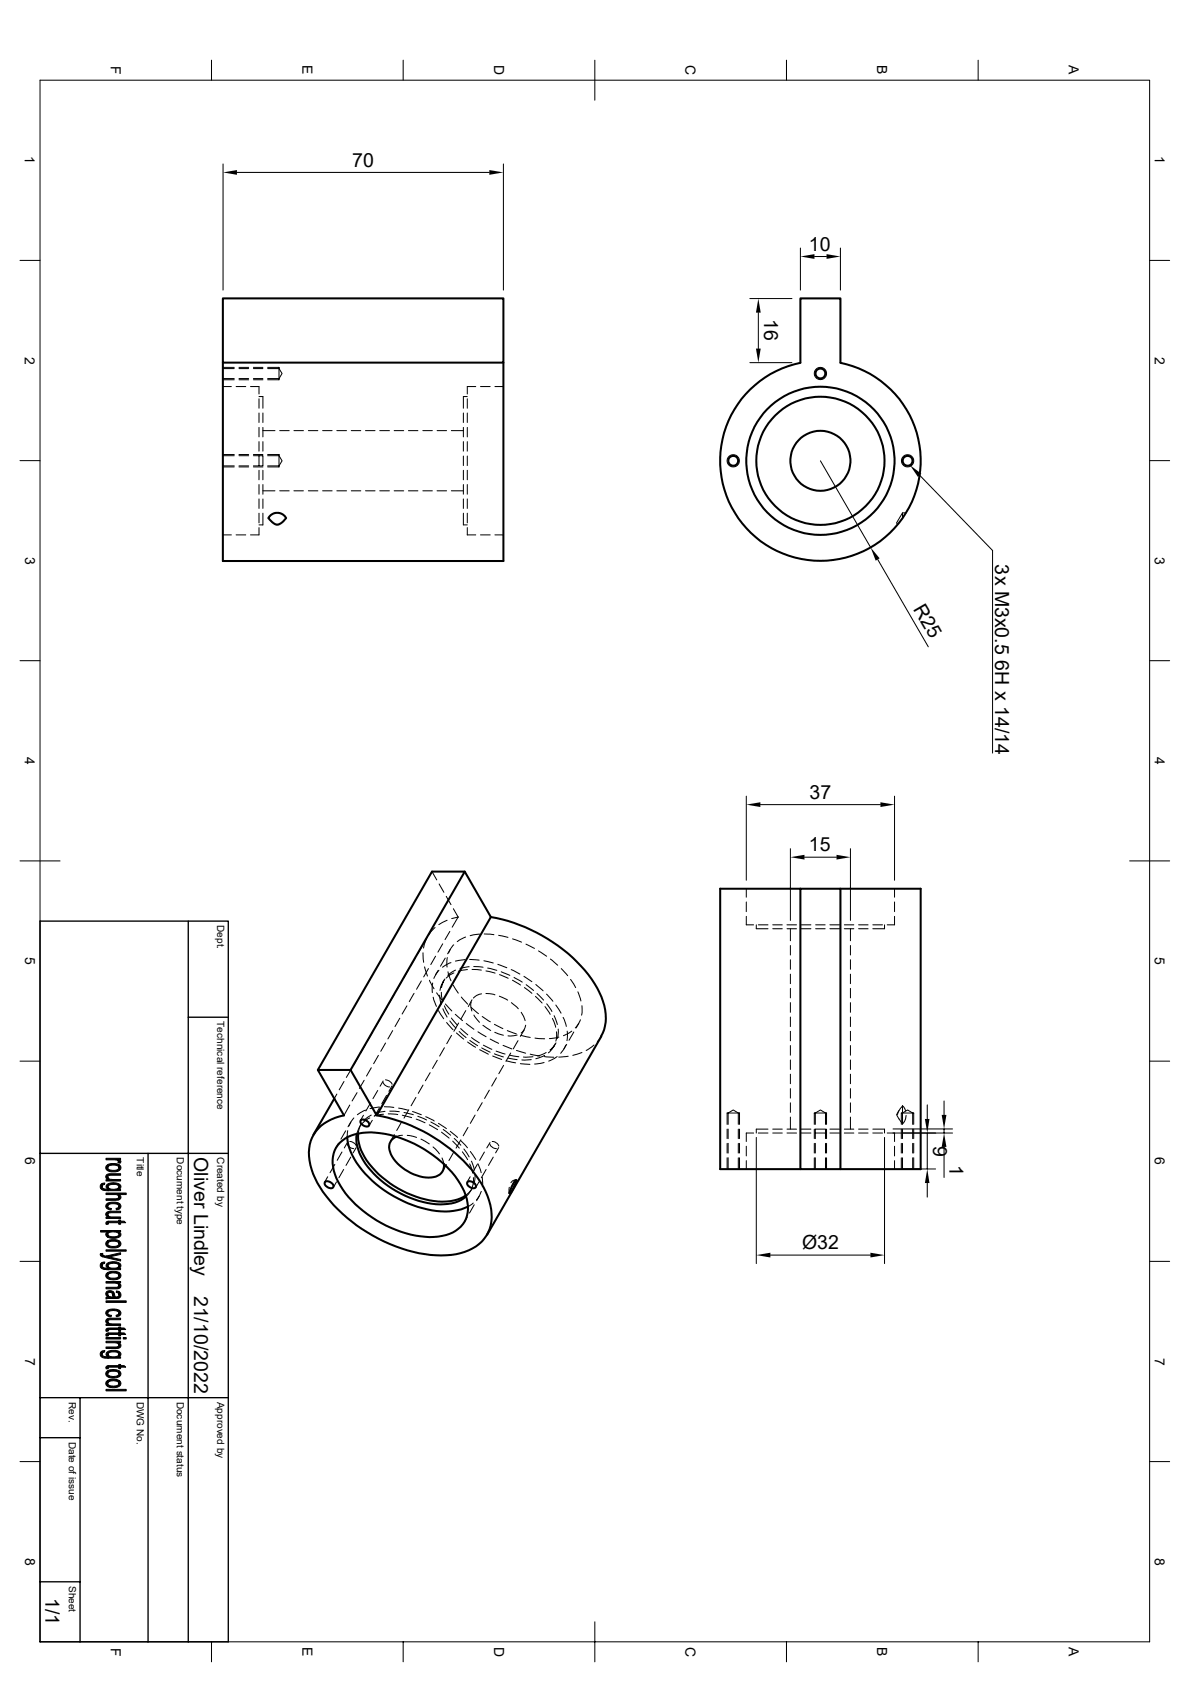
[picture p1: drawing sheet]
<svg xmlns="http://www.w3.org/2000/svg" width="297mm" height="420mm" viewBox="0 0 297 420" stroke-linecap="round" stroke-linejoin="round" font-family="sans-serif">
<g fill="none" stroke="#000" stroke-width=".51">
<path d="M55.6 74.5h70v16.1h-70zM55.6 90.6v49.5h70v-49.5M199.8 90.6a25 25 0 0 0-15.8 38.4 25 25 0 0 0 41.5 0 25 25 0 0 0-15.7-38.4M199.8 90.6v-16.1h10v16.1M67.4 128.8l1.4-.7h1l1.1 .6a.7 .7 0 0 1 .4 .6 .7 .7 0 0 1-.4 .7l-.8 .6-.8 .4-.7-.1-1-.9a.65 .65 0 0 1-.5-.9zM116 217.6l6.5 11.4-28.5 49.5-6.5-11.3M122.5 229a40.1 40.1 0 0 1 25.9 16.6 14.3 14.3 0 0 1 2.4 11.5l-.8 1.6M199.8 221.9v70h10v-70h-30.1v70h20.1M209.8 221.9h20v70h-20M150.1 258.8l-28.5 49.5M79.3 267.2h8.2l28.5-49.6h-8.2l-28.5 49.6 6.6 11.3a10.4 10.4 0 0 0-8.3 6.4 13.9 13.9 0 0 0 2.3 11.6 39.5 39.5 0 0 0 28.9 16.9 14.9 14.9 0 0 0 11.5-3.4 10.2 10.2 0 0 0 1.4-11.3 29.8 29.8 0 0 0-10.7-12.9 40.1 40.1 0 0 0-17-7.3M83.4 274.3l-5.2 9"/>
<path d="M90.1 279.7a1.49 1.49 0 0 1 2 1.3 1.38 1.38 0 0 1-2.1-1.2zM81.2 295.1a1.49 1.49 0 0 1 2 1.3 1.38 1.38 0 0 1-2.1-1.2zM84.8 285.3a11 11 0 0 1 8.9-2.5 29.2 29.2 0 0 1 21.2 12.8 9.6 9.6 0 0 1 1.1 9.5 8.8 8.8 0 0 1-7.7 3.8 28.7 28.7 0 0 1-23.3-12.8 9.6 9.6 0 0 1-1.1-9.5zM86.7 283.9a17.3 17.3 0 0 0 6.2 11 28.6 28.6 0 0 0 19.3 7.6l2.9-.5 1.7-.7M89.1 283.1a11.1 11.1 0 0 0 3.4 9.1 24.7 24.7 0 0 0 18.4 8.5l2.7-.4 1.5-.7 1.2-.9M89.4 283a12 12 0 0 0 4.2 9.3 24.7 24.7 0 0 0 17.8 7.7l2.7-.4 2.1-1.1M98.9 283.8a2.97 2.97 0 0 0-1.3 4.4 11.3 11.3 0 0 0 10.6 5.7 2.89 2.89 0 0 0 2.6-3.3M116.8 295.1a1.49 1.49 0 0 1 1.9 1.3 1.38 1.38 0 0 1-2.1-1.2zM128.6 294.9l.3-.2-1.1 2.5-.6 .8 .5-1.6zM128.7 294.7l.2 .1"/>
<circle cx="204.8" cy="93.3" r="1.23"/>
<circle cx="183" cy="115.1" r="1.23"/>
<circle cx="204.8" cy="115.1" r="7.5"/>
<circle cx="204.8" cy="115.1" r="18.5"/>
<circle cx="204.8" cy="115.1" r="16"/>
<circle cx="226.5" cy="115.1" r="1.23"/>
</g>
<g fill="none" stroke="#000" stroke-width=".25">
<path d="M52.8 15v5M100.6 15v5M148.5 15v10M196.3 15v5M244.1 15v5M10 20h276.9v390h-276.9zM55.7 40.9v31.5M59.1 43.1h63M125.6 40.9v31.5M5 65h5M187.2 74.5h10.5M189.3 78.1v8.9"/>
<path d="M199.8 61.9v10.5M203.3 64.1h3M209.8 61.9v10.5M286.9 65h5M55.6 96.5h2.1M55.6 91.7h2.9M55.6 94.8h2.9M55.6 92h2.9M55.6 94.5h2.9M58.9 96.5h2.4M59.6 91.7h2.5M59.6 94.8h2.5"/>
<path d="M59.6 92h2.5M59.6 94.5h2.5M62.5 96.5h2.1v1.9M63.2 91.7h2.4M63.2 94.8h2.4M63.2 92h2.4M63.2 94.5h2.4M64.6 99h1v2.9M64.6 99.6v2.3M66.8 91.7h2.8v3.1h-2.8M66.8 92h2.8l.8 1.3-.8 1.2h-2.8M116.6 99h-.9v2.9"/>
<path d="M116.6 99.6v2.3M118.7 96.5h-2.1v1.9M119.9 96.5h2.4M123.5 96.5h2.1M187.2 90.6h10.5M5 115h5M55.6 113.5h2.9M55.6 116.6h2.9M55.6 113.8h2.9M55.6 116.3h2.9M59.6 113.5h2.5M59.6 116.6h2.5"/>
<path d="M59.6 113.8h2.5M59.6 116.3h2.5M63.2 113.5h2.4M63.2 116.6h2.4M63.2 113.8h2.4M63.2 116.3h2.4M64.6 103.1v2.4M64.6 106.7v2.4M64.6 110.3v2.3M64.6 113.9v2.3M64.6 117.4v2.4M65.6 107.5h3"/>
<path d="M65.6 103.1v2.4M65.6 106.7v2.4M65.6 110.3v2.3M65.6 113.9v2.3M65.6 117.4v2.4M66.8 113.5h2.8v3.1h-2.8M66.8 113.8h2.8l.8 1.3-.8 1.2h-2.8M69.8 107.5h2.4M73.4 107.5h2.3M77 107.5h2.3M80.5 107.5h2.4M84.1 107.5h2.4"/>
<path d="M87.7 107.5h2.3M91.2 107.5h2.4M94.8 107.5h2.4M98.4 107.5h2.4M101.9 107.5h2.4M105.5 107.5h2.4M109.1 107.5h2.4M112.6 107.5h3.1M115.7 103.1v2.4M115.7 106.7v2.4M115.7 110.3v2.3M115.7 113.9v2.3"/>
<path d="M115.7 117.4v2.4M116.6 103.1v2.4M116.6 106.7v2.4M116.6 110.3v2.3M116.6 113.9v2.3M116.6 117.4v2.4M204.8 115.1l12.5 21.6M229.5 118.7l18.2 18.8v50.5M286.9 115h5M55.6 133.6h2.1M58.9 133.6h2.4M64.6 121v2.4"/>
<path d="M64.6 124.6v2.4M64.6 128.1v2.5M64.6 131.7v1.9h-2.1M65.6 122.6h3M65.6 121v2.4M65.6 124.6v2.4M65.6 128.1v3h-1M69.8 122.6h2.4M73.4 122.6h2.3M77 122.6h2.3M80.5 122.6h2.4M84.1 122.6h2.4"/>
<path d="M87.7 122.6h2.3M91.2 122.6h2.4M94.8 122.6h2.4M98.4 122.6h2.4M101.9 122.6h2.4M105.5 122.6h2.4M109.1 122.6h2.4M112.6 122.6h3.1M115.7 121v2.4M115.7 124.6v2.4M115.7 128.1v3h.9M116.6 121v2.4"/>
<path d="M116.6 124.6v2.4M116.6 128.1v2.5M116.6 131.7v1.9h2.1M119.9 133.6h2.4M123.5 133.6h2.1M219.1 139.7l12.6 21.8M225.3 128.1v1.3M226.1 128.1h-.8l-1.5 2.5 .2 .4M5 165h5M286.9 165h5M186.3 198.8v21M223.3 198.8v21"/>
<path d="M5 215h10M107.8 217.6l1.2 2.1M189.8 200.9h30M197.3 211.9v17.9M200.8 214h8M212.3 211.9v17.9M281.9 215h10M103.7 239.1l-1.2 2.1M105.5 236l-1.2 2.1M105.6 237.9l.1 2.4M106.4 234.4l-.7 2.3M106.7 233.8l-.6 1.2"/>
<path d="M108.6 231.6l-1.6 1.8M108.7 238.8l-1.2 2M109.6 220.7l1.2 2.1M110.5 235.7l-1.2 2M111.1 239.2l-1.2 2.1M111.4 223.8l1.2 2.1M111.6 229.8l-2.1 1.1M111.6 239.1v2.4M112.3 232.6l-1.2 2M112.4 237.1l-.7 1.1M113.2 226.9l1.1 2.1M113.2 235.9l-.7 .9-.5 1.2"/>
<path d="M114.3 229l-1.4 2.5M114.3 229l-1.6 .4M116 239.6l-2.3 .4M116.2 234l-2.1 1.1M117.2 239.6l2.4 .1M119.7 233.3l-2.4 .3M120.8 239.9l2.3 .6M120.9 233.2l2.4 .2M124.5 233.6l2.3 .5M127.9 234.4l2.3 .8M131.3 235.8l2.1 1M134.4 237.4l2 1.4"/>
<path d="M137.4 239.5l1.8 1.5M186.3 228.8v2.1h1.8M186.3 221.9v2.1M186.3 225.2v2.4M188.8 230.9v1h2.9M189.3 230.9h2.4M192.9 231.9h2.3M192.9 230.9h2.3M196.4 231.9h2.4M196.4 230.9h2.4M197.3 231.9v3M197.3 236.1v2.4"/>
<path d="M197.3 239.6v2.4M200 231.9h2.4M200 230.9h2.4M203.6 231.9h2.4M203.6 230.9h2.4M207.1 231.9h2.5M207.1 230.9h2.5M210.7 231.9h2.4M210.7 230.9h2.4M212.3 231.9v3M212.3 236.1v2.4M212.3 239.6v2.4"/>
<path d="M214.3 231.9h2.4M214.3 230.9h2.4M217.8 230.9h2.5M220.8 230.9v1h-3M223.3 228.8v2.1h-1.9M223.3 221.9v2.1M223.3 225.2v2.4M93 257.7l-1.2 2.1M94.8 254.6l-1.2 2M96.6 251.5l-1.2 2M98 257.3l-1.2 2.1M98.3 248.4l-1.1 2"/>
<path d="M99.8 254.3l-1.2 2M100.1 245.3l-1.2 2.1M101.6 251.2l-1.2 2M101.9 242.2l-1.2 2.1M103.3 248l-1.1 2.1M105.2 244.9l-1.2 2.1M106 241.4l.7 2.3M106.9 241.9l-1.2 2M107.2 244.8l1.1 2.1M108 245.4l-.1 2.5M108.1 249l.8 2.3M109 247.9l1.4 1.9"/>
<path d="M109.3 242.3l-.6 1.1M109.4 252.3l1.3 2.1M109.6 242.3l-1.3 2M109.7 248.5l.4 2.3M110.2 247.8l.3 2.3M110.5 251.9l1.1 2.1M110.6 245.2l-.6 1.3-.2 .8M110.9 244.7l-.5 .7M110.9 251.2l1.1 2M111 244.4l-.8 2.2M111.2 250.7l1.6 1.7M111.5 255.3l1.6 1.8"/>
<path d="M111.8 242.7l.8 2.2M112.3 254.9l1.5 1.8M112.6 240.4l-2.2 1.1M112.7 258.5l-1.2 2.1M112.7 254.2l1.5 1.8M113.1 246l1.3 2M113.3 243l-1 .5-.9 .7M113.6 253.3l1.8 1.5M113.7 242.2l-1.9 1.3M113.9 257.9l1.8 1.6M114.5 255.4l-1.2 2.1M114.6 257.6l1.7 1.5"/>
<path d="M115 256.8l1.8 1.6M115.1 249l1.6 1.7M116.2 252.3l-1.1 2.1M116.4 255.6l1.9 1.4M116.7 242.1l-2.3 .4M117.1 241.4l-2.3 .4M117.3 259.8l1.9 1.3M117.6 251.5l1.8 1.6M117.6 250.2l-.1 1.2 .3 1M117.7 259.1l1.9 1.3M117.8 242.1l2.3 .1M117.8 249.6l-.9 1.7"/>
<path d="M118.2 241.3l2.4 .2M118.3 253.4l1.4 1.9M119.3 257.6l2 1.3M120.2 248.2a3.1 3.1 0 0 0-2 1M120.4 253.8l2 1.3M120.5 256l2 1.3M121.3 248.1l2.2 .3M121.3 242.4l2.3 .6M121.7 241.7l2.3 .6M122.3 259.5l2.2 1M123.4 255.8l2.1 1M123.5 257.8l2.1 .7"/>
<path d="M124.2 240.8l2.3 .8M124.6 248.8l2.1 .9M124.7 243.4l2.1 .9M125.1 242.7l2.2 .8M126.6 257.3l2.3 .8M127.6 242.1l2.2 1.1M127.6 250.4l1.8 1.5M127.9 244.8l2 1.2M128.3 244.1l2 1.1M129.1 258.4l-2.3 .3M129.3 259.8l-1.2 2.1M130 258.5l2.3 .5"/>
<path d="M130.1 252.8l1 2M130.8 243.8l2 1.3M130.9 257.1l-1 1.7M130.9 246.6l1.9 1.4M131.2 256a2.89 2.89 0 0 1-1.1 1.9M131.3 245.9l1.9 1.4M133.5 259.2l2.4 .2M133.6 248.8l1.7 1.6M133.7 245.8l1.9 1.6M134 248.1l1.7 1.6M136 251.3l1.3 2M136.4 248.2l1.6 1.8"/>
<path d="M136.4 250.7l1.4 1.9M137.9 254.3l.8 2.2M138.3 253.6l.8 2.2M138.7 251l1.3 2M138.9 257.6v1.8l-.2 .6M139.3 257l-.2 2.3M139.5 259l-2.4 .3M140.1 241.9l1.6 1.7M140.5 254l.9 2.3M141.6 257.5l-.1 2.3M142.4 244.6l1.3 2M142.7 257.5l-2.1 1.1"/>
<path d="M143.2 257.7l-1.2 2.1M144.2 247.7l.8 2.2M144.4 255.5l-.6 1.2M144.9 254.6l-.6 1.2-.7 .9M145.2 251.1v2.4M150.1 258.8l-1 1.3M197.3 243.2v2.4M197.3 246.8v2.4M197.3 250.4v2.4M197.3 254v2.3M197.3 257.5v2.4M212.3 243.2v2.4"/>
<path d="M212.3 246.8v2.4M212.3 250.4v2.4M212.3 254v2.3M212.3 257.5v2.4M5 265h5M84.1 273.2l-.7 1.1M85.9 270l-1.2 2.1M87.3 275.9l-1.4 2.6M87.7 267l-1.3 2M88.3 279.1l-1.2 2.1M89.1 272.8l-1.2 2.1M89.5 263.9l-1.2 2"/>
<path d="M90.7 278.5l-.7 1.3M90.9 269.7l-1.2 2.1M91.2 260.8l-1.2 2M91.3 277.2l-2.1 1.1M92.3 279.1l-1.9 1.4M92.5 275.4l-1.2 2M92.7 266.6l-1.2 2.1M92.7 278.4l-1 .6-.9 .9M92.9 279.7l-.8 1.4M94.3 272.3l-1.2 2M94.4 263.5l-1.1 2.1M94.7 276.6l-1.2 2.1"/>
<path d="M94.7 276.4l-2.3 .4M95.6 270.3a1.83 1.83 0 0 0 1.6 1.1M95.6 269.9l-.7 1.3M95.7 278.2l-2.3 .5M95.9 276.4l2.4 .1M96.1 277.5l-2.3 .5M96.2 260.4l-1.2 2.1M96.2 269.6a1.88 1.88 0 0 1 1.7 1.2M96.5 273.5l-1.2 2.1M96.9 278.1l2.4 .2M97.3 277.5l2.4 .1M97.8 271.1l-.7 1.4"/>
<path d="M99.5 276.7l2.3 .5M100.4 278.5l2.3 .6M100.8 277.8l2.4 .5M102 277.1l-1.2 2.1M103 277.5l2.2 .8M103.8 274l-1.2 2.1M103.9 279.4l2.2 .9M104.3 278.7l2.2 1M105.6 270.9l-1.2 2.1M106.3 278.8l2.1 1.1M107.4 267.8l-1.2 2.1M109.1 264.8l-1.1 2"/>
<path d="M110.9 261.6l-1.2 2.1M116.7 260.2l2 1.3M118.6 278.4l-1.2 2.1M119.7 262.1l2.2 1.1M120.2 261.7l2.1 1M120.4 275.3l-1.2 2.1M120.6 261l2.2 1M122.1 272.2l-1.2 2.1M123 263.7l2.2 .8M123.4 263.1l2.2 .8M123.8 262.5l2.3 .7M123.9 269.1l-1.2 2.1"/>
<path d="M125.6 261l2.2 .9M125.7 266l-1.2 2.1M126.4 264.9l2.3 .5M126.8 264.2l2.3 .4M127.2 263.5l2.3 .4M127.5 262.9l-1.2 2.1M128.9 262.3l2.3 .7M129.9 265.6l2.3 .2M132.3 263.2l2.4 .5M132.6 264.6l-2.3 .1M133 263.9h-2.4M135.8 265.3l-2.4 .4"/>
<path d="M135.8 263.8l2.4 .2M135.9 263.5l-2.2 .9M136.3 262.8l-2.1 .9M138.3 261.1l-.5 .9-.9 .9M138.6 260.6l-.4 .8M138.8 260.4l-1.5 1.8M139.1 263.8l-2.2 1.2M141.2 261l-1.2 2M141.4 260.8l-.6 1.1M141.8 263.7l-2.4 .2M145.2 262.8l-2.2 .7M148.3 260.9l-2 1.4"/>
<path d="M197.3 261.1v2.4M197.3 264.7v2.3M197.3 268.2v2.4M197.3 271.8v2.4M197.3 275.4v2.3M197.3 278.9v3M212.3 261.1v2.4M212.3 264.7v2.3M212.3 268.2v2.4M212.3 271.8v2.4M212.3 275.4v2.3M212.3 278.9v3"/>
<path d="M224.4 277.3l-.6 1 1.5 2.3M225.3 276.1l.4 .5 .3 .7M225.3 278.9v1.7M225.3 277.7v-1.6l-1 1.3-.3 .9M226.1 278.5l-.3 1.3-.5 .8M231.4 275.9v3.5M235.6 274.9v3.5M286.9 265h5M81.8 293.8l-.8 1.4M83.6 290.7l-1.2 2.1M84 295.1l-.8 1.4M84.5 285.5l-.6 1.1"/>
<path d="M85.3 287.7l-1.1 2M85.8 292l-1.2 2.1M86.3 282.4l-1.2 2M86.7 285.3l-.8 1.3M86.7 285.7a1.8 1.8 0 0 0 1.6 1.1M86.8 282.3l-.1 1.7M87.3 285a1.88 1.88 0 0 1 1.6 1.2M87.5 280.2l-.6 1.1M87.5 288.9l-1.1 2.1M88.9 286.6l-.8 1.3M89.7 281.5l-.6 1.6M90.1 280.8l-.7 2.2"/>
<path d="M90.1 280.8l-.4 .7M98.4 283.3l-.9 1.7M100.2 280.2l-1.2 2.1M100.5 283.5l-1.6 .3M101.6 283.5l2.4 .5M105.1 284.4l2 1.2M107.1 280.9l2.1 1.2M107.5 280.2l2.1 1.1M108.1 286.4l1.6 1.7M109.4 280.5l2 1.3M110.2 282.7l1.9 1.5M110.3 289.1l.5 1.5"/>
<path d="M110.6 282l1.9 1.5M111.4 290.8l-.9 1.7M112.4 282.5l1.8 1.5M113 284.9l1.6 1.8M113.2 287.7l-1.1 2.1M113.4 284.3l1.6 1.7M115 284.6l-1.2 2.1M115.1 284.9l1.6 1.7M115.4 287.6l1.3 2M115.8 286.9l1.3 2M116.8 281.5l-1.2 2.1M117.2 290.6l.8 2.3"/>
<path d="M117.3 293.8l-.7 1.4M117.4 287.5l1.3 2M117.4 297.5l-1.1 1.3M117.6 289.9l.8 2.3M117.8 296.8l-1.6 1.7M117.9 296.7l-.5 .7M118.2 294l-.3 2.4M118.6 293.4l-.3 2.3M119.1 290.7l-1.2 2.1M119.3 290.6l.8 2.2M119.5 295.1l-.7 1.4M119.6 298.7l-.6 1.1"/>
<path d="M120.1 297.5l-1.1 2.1M120.4 294v2.3M120.9 287.7l-1.2 2M121.3 292l-1.2 2.1M122.3 285.7a1.95 1.95 0 0 0 1.6 1.1M122.3 285.3l-.8 1.3M122.9 285a1.88 1.88 0 0 1 1.6 1.2M123.1 288.9l-1.2 2.1M124.5 286.6l-.8 1.3M127.1 296.5v1.4M128.5 294.7h.3M128.7 294.7l-.8 .2-.4 .4"/>
<path d="M181.5 280.8v-2.9h3.1v2.9M181.5 281.9v2.4M181.5 285.5v2.4M181.5 289.1v2.8M181.7 280.8v-2.9l1.3-.7 1.3 .7v2.9M181.7 281.9v2.4M181.7 285.5v2.4M181.7 289.1v2.8M184.3 281.9v2.4M184.3 285.5v2.4M184.3 289.1v2.8M184.6 281.9v2.4"/>
<path d="M184.6 285.5v2.4M184.6 289.1v2.8M186.3 286.2v2.4M186.3 289.8v2.1M188.1 282.9h-1.8v2.1M188.8 284v31.5M189.3 282.9h2.4M191.7 281.9h-2.9v1M192.9 281.9h2.3M192.9 282.9h2.3M196.4 281.9h2.4M196.4 282.9h2.4"/>
<path d="M200 281.9h2.4M200 282.9h2.4M203.2 280.8v-2.9h3.1v2.9M203.2 281.9v2.4M203.2 285.5v2.4M203.2 289.1v2.8M203.5 280.8v-2.9l1.3-.7 1.2 .7v2.9M203.5 281.9v2.4M203.5 285.5v2.4M203.5 289.1v2.8M203.6 281.9h2.4M203.6 282.9h2.4"/>
<path d="M206 281.9v2.4M206 285.5v2.4M206 289.1v2.8M206.3 281.9v2.4M206.3 285.5v2.4M206.3 289.1v2.8M207.1 281.9h2.5M207.1 282.9h2.5M210.7 281.9h2.4M210.7 282.9h2.4M214.3 281.9h2.4M214.3 282.9h2.4"/>
<path d="M217.8 281.9h3v1M217.8 282.9h2.5M220.8 284v31.5M221.4 282.9h1.9v2.1M222.9 281.9h14.8M222.9 282.9h14.8M223.3 286.2v2.4M223.3 289.8v2.1M225 280.8v-2.9h3v2.9M225 281.9v2.4M225 285.5v2.4M225 289.1v2.8"/>
<path d="M225.3 280.8v-2.9l1.2-.7 1.3 .7v2.9M225.3 281.9v2.4M225.3 285.5v2.4M225.3 289.1v2.8M225.4 291.9h8.1M227.8 281.9v2.4M227.8 285.5v2.4M227.8 289.1v2.8M228 281.9v2.4M228 285.5v2.4M228 289.1v2.8M231.4 282.9v9"/>
<path d="M231.4 295.4v3.5M235.6 281.9v1M235.6 286.4v7.6M5 315h5M116.6 304l-.6 1.1M118.1 300.4l-1.3 .9M118.4 300.8l-1.2 2.1M192.3 313.4h25M286.9 315h5M5 365h5M286.9 365h5M52.8 410v5"/>
<path d="M100.6 410v5M148.5 405v10M196.3 410v5M244.1 410v5"/>
<circle cx="204.8" cy="93.3" r="1.53"/>
<circle cx="183" cy="115.1" r="1.53"/>
<circle cx="226.5" cy="115.1" r="1.53"/>
</g>
<path d="M10 230h47v180h-47zM47 230v180M47 254h10M10 288h47M37 288v122M10 359h10M10 349h47M20 349v61M10 395h10" fill="none" stroke="#000" stroke-width=".34"/>
<g fill="#000" stroke="#000" stroke-width=".25">
<path d="M25.5 295.5l.7-.1-.1 .4-.5 .2-.1 .3z" fill-rule="evenodd"/>
<path d="M25.1 295.8l.4-.3v.8a1.12 1.12 0 0 0 1.5 .6v.4a1.56 1.56 0 0 1-2-.8z" fill-rule="evenodd"/>
<path d="M26.9 293.9l.1 .7z" fill-rule="evenodd"/>
<path d="M26.5 299.3h2.5l.5-.1 .1-.3v.7l-.2 .1h-2.9z" fill-rule="evenodd"/>
<path d="M29.7 296.3v.7z" fill-rule="evenodd"/>
<path d="M26.9 290.8l.9-.3 1.5 .1 .4 .2v.8a1.76 1.76 0 0 0-2.4-.6l-.4 .6z" fill-rule="evenodd"/>
<path d="M26.5 289.2h3.6v.4h-.6v.4l-.4-.4h-2.6z" fill-rule="evenodd"/>
<path d="M26.5 293.5l.8-.4h2.8v.4h-2.9l-.3 .3v.7l-.5-.5z" fill-rule="evenodd"/>
<path d="M26.5 294.6h.5l.1-.4 .8 .3h2.2v.4h-3.6z" fill-rule="evenodd"/>
<path d="M27 296.3a1.82 1.82 0 0 0 2.7 .1v.6h.4v.3h-3.1z" fill-rule="evenodd"/>
<path d="M29.5 289.6l.7 .3-.2 .5-.6-.1z" fill-rule="evenodd"/>
<path d="M26.6 291l.3-.2v.8a1.91 1.91 0 0 0 2.4 .5l.4-.4v-.9a.96 .96 0 0 1 .4 1.1 .96 .96 0 0 1-1.1 .7h-.4a1.62 1.62 0 0 1-2.2-1.1z" fill-rule="evenodd"/>
<path d="M26.5 296a2.6 2.6 0 0 1 3.7 .2l-.1 .4-.4 .4v-.7a1.97 1.97 0 0 0-2.6-.3l-.1 .3v1v-.4l-.5-.4z" fill-rule="evenodd"/>
<path d="M29.7 298.3a.67 .67 0 0 1 .5 .7 .67 .67 0 0 1-.6 .6z" fill-rule="evenodd"/>
<path d="M26.5 297.9h5v.4h-1.8l-.1 1.3v-.9l-.2-.2-.4-.2h-2.5z" fill-rule="evenodd"/>
<path d="M25.1 313h.6l-.1 .8-.5-.3z" fill-rule="evenodd"/>
<path d="M25.5 315.3l.7-.2-.1 .4-.5 .2-.1 .3z" fill-rule="evenodd"/>
<path d="M26.5 312.1h5v.3h-5z" fill-rule="evenodd"/>
<path d="M26.5 307.9l.3-.3v1.3l-.4-.5z" fill-rule="evenodd"/>
<path d="M25.1 315.5l.4-.2v.7a1.12 1.12 0 0 0 1.5 .7v.3a1.59 1.59 0 0 1-2-.9z" fill-rule="evenodd"/>
<path d="M26.6 305.1l.4-.2v.8h-.5l-.1-.3z" fill-rule="evenodd"/>
<path d="M26.9 303.3l.1 .6z" fill-rule="evenodd"/>
<path d="M26.6 300.6l.3-.2v1l.9 .4-.1 .3a.99 .99 0 0 1-1-.3 .99 .99 0 0 1-.1-1.1z" fill-rule="evenodd"/>
<path d="M29.7 316.1v.6z" fill-rule="evenodd"/>
<path d="M26.9 309.8l.9-.3 1.5 .1 .4 .2v.8a1.84 1.84 0 0 0-2.6-.4l-.2 .4z" fill-rule="evenodd"/>
<path d="M26.9 317.8l1-.3 1.5 .1 .3 .2v.7a1.76 1.76 0 0 0-2.4-.5l-.4 .5z" fill-rule="evenodd"/>
<path d="M29 301.7l.5-.2 .2-.3v.7l-.7 .2z" fill-rule="evenodd"/>
<path d="M29.6 307.6l.1 .6z" fill-rule="evenodd"/>
<path d="M26.5 302.9l1-.5h2.6v.4l-2.9 .1-.3 .3v.7l-.5-.5z" fill-rule="evenodd"/>
<path d="M26.5 303.9h.5l.1-.3 .6 .3h2.4v.3h-3.6z" fill-rule="evenodd"/>
<path d="M25.1 307.3h5v.3h-.5v.4a2.32 2.32 0 0 0-2.7 .1l-.1 .8v-1.3h-1.7z" fill-rule="evenodd"/>
<path d="M26.5 313.6l3.6-.8v.4l-2.9 .7z" fill-rule="evenodd"/>
<path d="M25.6 313.2l.3 .3 4.2 1v.4l-4.4-1z" fill-rule="evenodd"/>
<path d="M27 316.1a1.93 1.93 0 0 0 2.6 .2l.1-.2v.6h.4v.3h-3.1z" fill-rule="evenodd"/>
<path d="M26.9 300.4l1-.2a1.79 1.79 0 0 1 2.3 1l-.1 .4-.4 .3v-.7a1.82 1.82 0 0 0-2.4-.5l-.4 .5z" fill-rule="evenodd"/>
<path d="M26.9 308.2a1.91 1.91 0 0 0 2.3 .5l.4-.3 .2-.7a.75 .75 0 0 1 .3 .9 .75 .75 0 0 1-.8 .5h-1.9l-.6-.2z" fill-rule="evenodd"/>
<path d="M26.5 310.1l.4-.3v.8a1.91 1.91 0 0 0 2.7 .3l.1-1.1a.96 .96 0 0 1 .4 1.1 .96 .96 0 0 1-1.1 .7h-.4a1.82 1.82 0 0 1-2.2-1z" fill-rule="evenodd"/>
<path d="M26.5 315.7a2.67 2.67 0 0 1 3.6 .1v.6l-.4 .3v-.6a1.88 1.88 0 0 0-2.6-.3l-.1 1.2v-.3l-.5-.5z" fill-rule="evenodd"/>
<path d="M26.6 317.9l.3-.1v.7a1.87 1.87 0 0 0 2.5 .4l.3-.3v-.8a.93 .93 0 0 1 .4 1.1 .93 .93 0 0 1-1.1 .6h-.4a1.64 1.64 0 0 1-2.2-1.1z" fill-rule="evenodd"/>
<path d="M27 304.9h2.6v-.3h.5v.3h.9l.4 .4h-1.3v.4h-.5v-.4h-2.4l-.2 .2z" fill-rule="evenodd"/>
<path d="M25.5 337.4l.7-.2-.1 .4-.4 .1-.2 .4z" fill-rule="evenodd"/>
<path d="M26.5 324.8h5v.4h-5z" fill-rule="evenodd"/>
<path d="M26.9 323.1v.8z" fill-rule="evenodd"/>
<path d="M25.1 337.6l.4-.2v.7a1.04 1.04 0 0 0 1.5 .7v.3a1.52 1.52 0 0 1-2-.9z" fill-rule="evenodd"/>
<path d="M26.5 331.8l.5-.2v.8h-.5z" fill-rule="evenodd"/>
<path d="M26.6 333l.4-.2v.8h-.5l-.1-.4z" fill-rule="evenodd"/>
<path d="M26.9 330l.1 .6z" fill-rule="evenodd"/>
<path d="M26.5 327.4l.4-.2 .1 .9 .8 .3-.1 .4a1.01 1.01 0 0 1-1-.3 1.01 1.01 0 0 1-.2-1.1z" fill-rule="evenodd"/>
<path d="M26.6 322.5a1.43 1.43 0 0 1 1.7 .1v1.3l-.1-.2a.91 .91 0 0 0-1-1l-.3 .3-.1 .8a.85 .85 0 0 1-.2-1.3z" fill-rule="evenodd"/>
<path d="M29.6 320.3v.7z" fill-rule="evenodd"/>
<path d="M29.6 335.2v.7z" fill-rule="evenodd"/>
<path d="M29.7 338.2v.6z" fill-rule="evenodd"/>
<path d="M29.1 322.3l.6 .2v.8l-.2-.5-.5-.1z" fill-rule="evenodd"/>
<path d="M29 328.4l.5-.2 .2-.3v.7l-.7 .2z" fill-rule="evenodd"/>
<path d="M26.5 320h3.6v.3h-.5v.4l-.9-.3h-2.2z" fill-rule="evenodd"/>
<path d="M26.5 329.5l.8-.4h2.8v.4l-2.9 .1-.3 .3v.6l-.5-.4z" fill-rule="evenodd"/>
<path d="M26.5 330.6h.5l.1-.3 .8 .3h2.2v.4h-3.6z" fill-rule="evenodd"/>
<path d="M26.5 334.9h3.6v.3h-.5v.4l-.9-.3h-2.2z" fill-rule="evenodd"/>
<path d="M27 338.2a1.88 1.88 0 0 0 2.6 .2l.1-.2v.6h.4v.3h-3.1z" fill-rule="evenodd"/>
<path d="M26.5 334h3.6v.3h-3.6z" fill-rule="evenodd"/>
<path d="M26.5 321.4h2.6l.5-.2 .1-.8a.78 .78 0 0 1 .4 1 .78 .78 0 0 1-1 .4h-2.6z" fill-rule="evenodd"/>
<path d="M26.9 323.4l.5 .4h.9v-1.2l.2 .4a.6 .6 0 0 0 .5 .9 .6 .6 0 0 0 .7-.6v-.8a.97 .97 0 0 1 .4 1.3 .97 .97 0 0 1-1.3 .4l-2.3 .2v-.5h.4z" fill-rule="evenodd"/>
<path d="M26.9 327.2l.9-.3a1.86 1.86 0 0 1 2.4 1l-.1 .4-.4 .3v-.7a1.76 1.76 0 0 0-2.4-.5l-.4 .5z" fill-rule="evenodd"/>
<path d="M26.5 336.3h2.6l.4-.1 .2-.9a.76 .76 0 0 1 .4 1 .76 .76 0 0 1-1 .4h-2.6z" fill-rule="evenodd"/>
<path d="M26.7 337.7l.5-.4 1.1-.1a1.38 1.38 0 0 1 1.8 1.2l-.4 .4v-.6a1.84 1.84 0 0 0-2.7 0v.9v-.3l-.5-.6z" fill-rule="evenodd"/>
<path d="M27 331.6h2.6v-.3h.5v.3h.9l.4 .4h-1.3v.4h-.5v-.4h-2.3l-.3 .2z" fill-rule="evenodd"/>
<path d="M27 332.8h2.6v-.3h.5v.3h.9l.4 .4h-1.3v.4h-.5v-.4h-2.4l-.2 .2z" fill-rule="evenodd"/>
<path d="M30.8 334h.7v.3h-.7z" fill-rule="evenodd"/>
<path d="M26.5 346.9h5v.4h-5z" fill-rule="evenodd"/>
<path d="M26.6 341.1l.4-.1v.8h-.5l-.1-.4z" fill-rule="evenodd"/>
<path d="M26.9 342.3l.7-.3 1.6 .1 .5 .2v.7a1.89 1.89 0 0 0-2.6-.4l-.2 .4z" fill-rule="evenodd"/>
<path d="M26.9 344.7l1-.3 1.3 .1 .5 .2v.7a1.84 1.84 0 0 0-2.4-.4l-.4 .4z" fill-rule="evenodd"/>
<path d="M26.6 342.5l.3-.2v.7a1.93 1.93 0 0 0 2.5 .5l.3-.3v-.9a.96 .96 0 0 1 .4 1.1 .96 .96 0 0 1-1.1 .6l-.5 .1a1.67 1.67 0 0 1-2.1-1.1z" fill-rule="evenodd"/>
<path d="M26.6 344.9l.3-.2v.7a1.93 1.93 0 0 0 2.5 .5l.3-.3v-.9a.93 .93 0 0 1 .4 1.1 .93 .93 0 0 1-1.1 .6l-.5 .1a1.67 1.67 0 0 1-2.1-1.1z" fill-rule="evenodd"/>
<path d="M27 341h2.6v-.3h.5v.3h.9l.4 .4h-1.3v.4h-.5v-.4h-2.4l-.2 .2z" fill-rule="evenodd"/>
</g>
<g fill="#000">
<path d="M55.7 43.1l3.4-.6v1.1zM122.1 42.5l3.5 .6-3.5 .5zM189.3 74.5l.6 3.6h-1.2zM199.8 64.1l3.5-.6v1.1zM206.3 63.5l3.5 .6-3.5 .5zM188.7 87h1.2l-.6 3.6zM227.1 116.2l2.9 2.1-.9 .8zM217.3 136.7l2.2 2.7-.9 .6zM186.3 200.9l3.5-.6v1.2zM197.3 214l3.5-.6v1.2zM208.8 213.4l3.5 .6-3.5 .6zM219.8 200.3l3.5 .6-3.5 .6z"/>
<path d="M230.8 279.4h1.2l-.6 3.5zM235 278.4h1.2l-.6 3.5zM231.4 291.9l.6 3.5h-1.2zM235.6 282.9l.6 3.5h-1.2zM188.8 313.4l3.5-.6v1.2zM217.3 312.8l3.5 .6-3.5 .6z"/>
</g>
<g font-size="4.9">
<text x="87.9" y="41.6">70</text>
<text x="201.9" y="62.6">10</text>
<text x="190.8" y="79.7" transform="rotate(90 190.8 79.7)">16</text>
<text x="248.4" y="140.9" transform="rotate(90 248.4 140.9)">3x M3x0.5 6H x 14/14</text>
<text x="227.8" y="152" transform="rotate(60 227.8 152)">R25</text>
<text x="202.1" y="199.4">37</text>
<text x="201.9" y="212.6">15</text>
<text x="232.9" y="286" transform="rotate(90 232.9 286)">9</text>
<text x="48.5" y="289" transform="rotate(90 48.5 289)">Oliver Lindley</text>
<text x="237" y="290.8" transform="rotate(90 237 290.8)">1</text>
<text x="200.2" y="311.9">Ø32</text>
<text x="48.5" y="323.5" transform="rotate(90 48.5 323.5)">21/10/2022</text>
<text x="11.3" y="399.1" transform="rotate(90 11.3 399.1)">1/1</text>
</g>
<g font-size="3.5">
<text x="27.6" y="16.4" transform="rotate(90 27.6 16.4)">F</text>
<text x="75.5" y="16.3" transform="rotate(90 75.5 16.3)">E</text>
<text x="123.3" y="16.3" transform="rotate(90 123.3 16.3)">D</text>
<text x="171.1" y="16.3" transform="rotate(90 171.1 16.3)">C</text>
<text x="218.9" y="16.3" transform="rotate(90 218.9 16.3)">B</text>
<text x="266.8" y="16.3" transform="rotate(90 266.8 16.3)">A</text>
<text x="6.2" y="39" transform="rotate(90 6.2 39)">1</text>
<text x="288.2" y="39" transform="rotate(90 288.2 39)">1</text>
<text x="6.2" y="89" transform="rotate(90 6.2 89)">2</text>
<text x="288.2" y="89" transform="rotate(90 288.2 89)">2</text>
<text x="6.3" y="139" transform="rotate(90 6.3 139)">3</text>
<text x="288.2" y="139" transform="rotate(90 288.2 139)">3</text>
<text x="6.2" y="189" transform="rotate(90 6.2 189)">4</text>
<text x="288.2" y="189" transform="rotate(90 288.2 189)">4</text>
<text x="6.3" y="239" transform="rotate(90 6.3 239)">5</text>
<text x="288.2" y="239" transform="rotate(90 288.2 239)">5</text>
<text x="6.3" y="289" transform="rotate(90 6.3 289)">6</text>
<text x="288.2" y="289" transform="rotate(90 288.2 289)">6</text>
<text x="6.3" y="339" transform="rotate(90 6.3 339)">7</text>
<text x="288.2" y="339" transform="rotate(90 288.2 339)">7</text>
<text x="6.3" y="389" transform="rotate(90 6.3 389)">8</text>
<text x="288.2" y="389" transform="rotate(90 288.2 389)">8</text>
<text x="27.6" y="411.4" transform="rotate(90 27.6 411.4)">F</text>
<text x="75.5" y="411.3" transform="rotate(90 75.5 411.3)">E</text>
<text x="123.3" y="411.2" transform="rotate(90 123.3 411.2)">D</text>
<text x="171.1" y="411.2" transform="rotate(90 171.1 411.2)">C</text>
<text x="218.9" y="411.3" transform="rotate(90 218.9 411.3)">B</text>
<text x="266.8" y="411.3" transform="rotate(90 266.8 411.3)">A</text>
</g>
<g font-size="2.5">
<text x="54.2" y="231" transform="rotate(90 54.2 231)">Dept.</text>
<text x="54.2" y="255" transform="rotate(90 54.2 255)">Technical reference</text>
<text x="34.2" y="289" transform="rotate(90 34.2 289)">Title</text>
<text x="44.2" y="289" transform="rotate(90 44.2 289)">Document type</text>
<text x="54.2" y="289" transform="rotate(90 54.2 289)">Created by</text>
<text x="17.2" y="350" transform="rotate(90 17.2 350)">Rev.</text>
<text x="34.2" y="350" transform="rotate(90 34.2 350)">DWG No.</text>
<text x="44.2" y="350" transform="rotate(90 44.2 350)">Document status</text>
<text x="54.2" y="350" transform="rotate(90 54.2 350)">Approved by</text>
<text x="17.2" y="360" transform="rotate(90 17.2 360)">Date of issue</text>
<text x="17.2" y="396" transform="rotate(90 17.2 396)">Sheet</text>
</g>
</svg>
